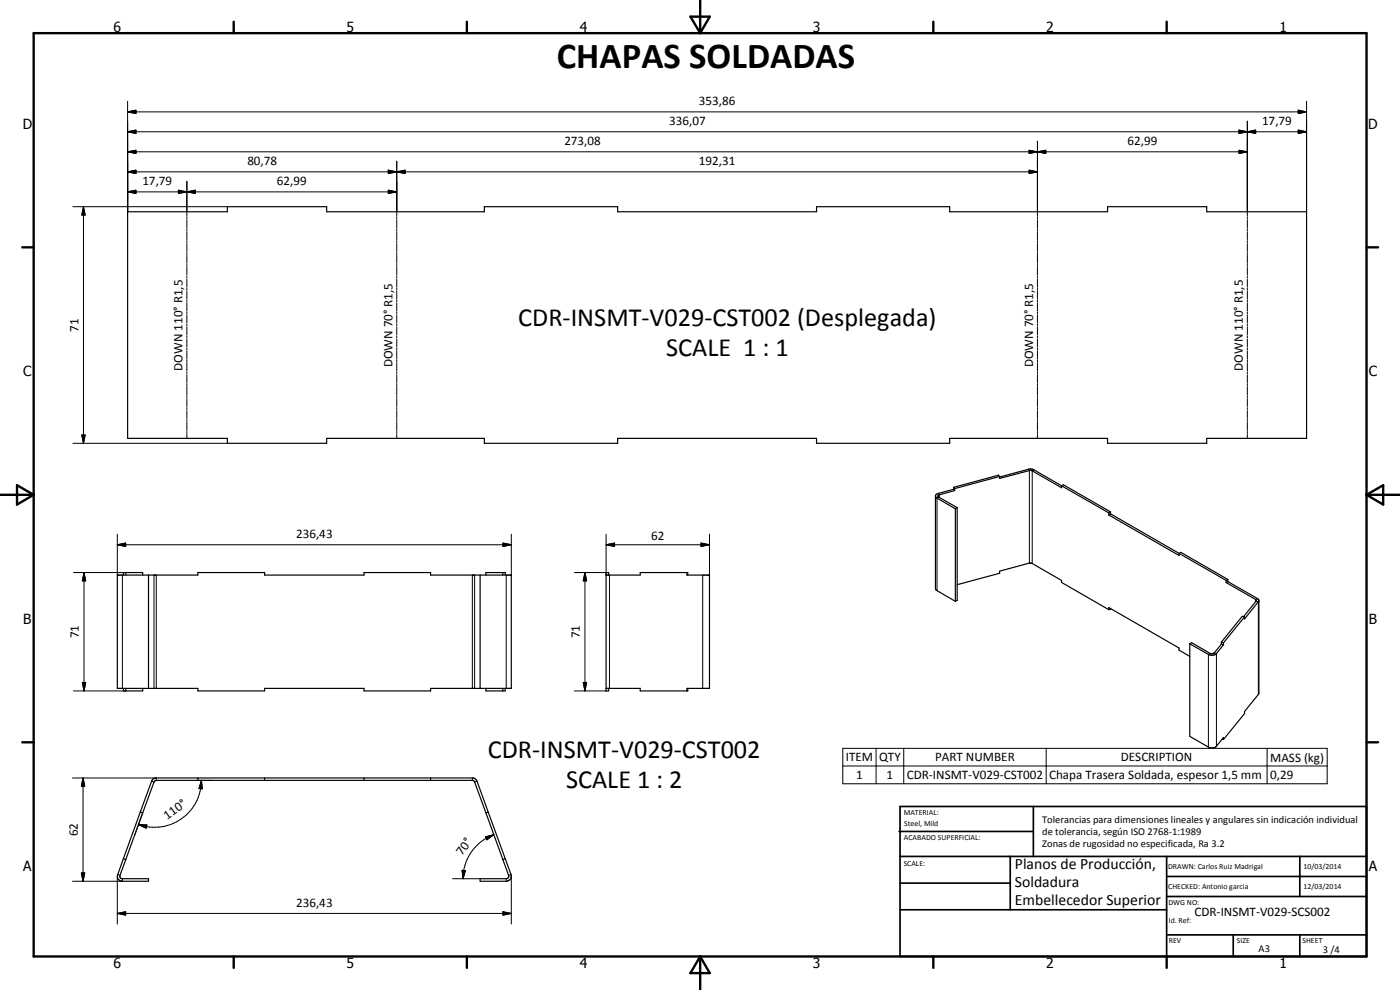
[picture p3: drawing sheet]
<svg xmlns="http://www.w3.org/2000/svg" width="420mm" height="297mm" viewBox="0 0 420 297" stroke-linecap="round" stroke-linejoin="round" font-family="sans-serif">
<g fill="none" stroke="#000" stroke-width=".35">
<path d="M38.3 63.5h29.9v-1.5h29.8v1.5h47.4v-1.5h40v1.5h59.7v-1.5h39.9v1.5h47.4v-1.5h29.8v1.5h29.9v68h-29.9v1.5h-29.8v-1.5h-47.4v1.5h-39.9v-1.5h-59.7v1.5h-40v-1.5h-47.4v1.5h-29.8v-1.5h-29.9zM280.7 148.8l.3 .5 5.7 3.4M286.2 146.2l.3 .4M286.2 146.2v.6M286.2 146.8l.3 .4M286.2 146.8l-4.6 1.2-.9 .7v27.9l.3 .5 5.7 3.3M286.5 146.6v.6M286.5 147.2l-4.7 1.3-.3 .4 5.8 3.4M286.7 152.7v27.7M287.3 152.3v27.8l-.6 .3M287.3 152.3l-.6 .4M300 143l-13.5 3.6"/>
<path d="M300 143l-.3-.4-13.5 3.6M300 143v.6l9.4-2.5 9.2 5.2v-.5M300 143.1l9.4-2.4 .9 .3 8.3 4.8M318.6 145.8l.5-.3 14.2 8.1M318.6 145.8l14.2 8.1M332.8 154.5l21.1 12.2v-.7M332.8 153.9v.6M333.3 154.2l20.6 11.8M333.3 153.6v.6M333.3 153.6l-.5 .3M333.3 154.2l-.5 .3M35.2 172.6h24.2v-.8h20v.8h29.9v-.8h19.9v.8h24.2v33.9h-24.2v.8h-19.9v-.8h-29.9v.8h-20v-.8h-24.2z"/>
<path d="M37 172.6v-.8h5.8v.8M37.7 171.8v.8M44.6 172.6v33.9M144.1 172.6v33.9M145.8 172.6v-.8h5.8v.8M150.9 171.8v.8M181.9 172.6h10.2v-.8h14.3v.8M182.7 172.6v-.8h-.8v35.5h.8v-.8M206.2 171.8v.8h6.7v33.9h-6.7v.8M287.3 175.4l12.7-3.4v-.6l9.4-2.4 9.2 5.2v.6l14.2 8.1M353.9 166l.5-.3 14.1 8.2M353.9 166l14.1 8.2"/>
<path d="M368 174.8l9 5.2v.4l-3.8 4.6M368 174.2v.6M368.5 174.5l9.3 5.5v.4l-4.3 5.3v-.6M368.5 173.9v.6M368.5 173.9l-.5 .3M368.5 174.5l-.5 .3M332.8 182.9v-.6l21.1 12.1v.7l3.2 1.8M333.3 182.6l-.5 .3M357.1 193.2l.5-.4 5.9 3.4 .9-.3 2.2-2.6M357.1 193.2l5.6 3.1a2.08 2.08 0 0 0 2.4-.2l2.1-2.6M357.1 193.2v27.7l5.6 3.3a2.08 2.08 0 0 0 2.4-.3l2.1-2.6v.6M366.6 192.7l.6 .2"/>
<path d="M366.6 192.7v.6M366.6 193.3l.6 .2M367.2 192.9v.6M373.5 185.1l-.7-.2-6.2 7.8M373.5 185.1l-6.3 7.8M377.8 180.2v27.8l-4.3 5.5v.6l-6.3 7.8M37 206.5v.8h5.8v-.8M37.7 206.5v.8M145.8 206.5v.8h5.8v-.8M150.9 206.5v.8M181.9 206.5h10.2v.8h14.3v-.8M59.4 233.4v.7"/>
<path d="M79.4 233.4v.7M109.3 233.4v.7M129.2 233.4v.7M366.8 221.8l.4 .1M37 257.6l.7 .3M42.1 243.6l.7 .3M42.1 243.6l-5.1 14M42.1 243.6l3.4-9.2 .4-.6 .7-.4h95.4l.9 .5 .3 .5 3.3 9.2M42.8 243.9l-6.8 19.2 .5 .6h8.1v.7h-7.9a1.49 1.49 0 0 1-1.4-2l1.7-4.8M42.8 243.9l3.4-9.2 .7-.6h94.9l.6 .6 3.4 9.2M145.8 243.9l5.1 14M146.5 243.6l6.9 18.8a1.54 1.54 0 0 1-1.5 2h-7.8v-.7l8.2-.1 .4-.5-.1-.5-1.7-4.7"/>
<path d="M146.5 243.6l-.7 .3M151.6 257.6l-.7 .3"/>
</g>
<g fill="none" stroke="#000" stroke-width=".3">
<path d="M38.3 39.5l2.5-.5v1zM38.3 33.6l2.5-.5v1zM38.3 30.4v33.1M38.3 39.5h353.8M38.3 33.6h353.8M371.8 39l2.5 .5-2.5 .5zM371.8 39v1l5-1v1zM374.3 39.5l2.5-.5v1zM374.3 36.4v28.3M389.6 33.1l2.5 .5-2.5 .5zM389.6 39l2.5 .5-2.5 .5zM392.1 30.4v33.1"/>
<path d="M38.3 57.6l2.5-.5v.9zM38.3 51.6l2.5-.5v1zM38.3 45.6l2.5-.5v1zM38.3 57.6h80.8M38.3 51.6h273.1M38.3 45.6h336M53.5 57.1l2.6 .5-2.6 .4zM56.1 57.6l2.5-.5v.9zM56.1 54.4v10.3M116.5 51.1l2.6 .5-2.6 .5zM116.5 57.1l2.6 .5-2.6 .4zM119.1 51.6l2.5-.5v1z"/>
<path d="M119.1 48.4v16.3M308.9 45.1l2.5 .5-2.5 .5zM308.9 51.1l2.5 .5-2.5 .5zM311.4 45.6l2.4-.5v1zM311.4 42.4v22.3M371.8 45.1l2.5 .5-2.5 .5zM21.9 62h46.3M25 62l.6 2.5h-1.1zM25 62v71M56.1 65v.6M56.1 65.9v2.4M56.1 68.6v.6"/>
<path d="M56.1 69.5v2.4M56.1 72.2v.6M56.1 73.1v2.3M56.1 75.7v.7M56.1 76.6v2.4M56.1 79.3v.6M119.1 65v.6M119.1 65.9v2.4M119.1 68.6v.6M119.1 69.5v2.4M119.1 72.2v.6M119.1 73.1v2.3"/>
<path d="M119.1 75.7v.7M119.1 76.6v2.4M119.1 79.3v.6M311.4 65v.6M311.4 65.9v2.4M311.4 68.6v.6M311.4 69.5v2.4M311.4 72.2v.6M311.4 73.1v2.3M311.4 75.7v.7M311.4 76.6v2.4M311.4 79.3v.6"/>
<path d="M374.3 65v.6M374.3 65.9v2.4M374.3 68.6v.6M374.3 69.5v2.4M374.3 72.2v.6M374.3 73.1v2.3M374.3 75.7v.7M374.3 76.6v2.4M374.3 79.3v.6M56.1 80.2v2.4M56.1 82.9v.6M56.1 83.8v2.4"/>
<path d="M56.1 86.5v.6M56.1 87.4v2.4M56.1 90.1v.6M56.1 91v2.3M56.1 93.6v.6M56.1 94.5v2.4M56.1 97.2v.6M56.1 98.1v2.4M119.1 80.2v2.4M119.1 82.9v.6M119.1 83.8v2.4M119.1 86.5v.6"/>
<path d="M119.1 87.4v2.4M119.1 90.1v.6M119.1 91v2.3M119.1 93.6v.6M119.1 94.5v2.4M119.1 97.2v.6M119.1 98.1v2.4M311.4 80.2v2.4M311.4 82.9v.6M311.4 83.8v2.4M311.4 86.5v.6M311.4 87.4v2.4"/>
<path d="M311.4 90.1v.6M311.4 91v2.3M311.4 93.6v.6M311.4 94.5v2.4M311.4 97.2v.6M311.4 98.1v2.4M374.3 80.2v2.4M374.3 82.9v.6M374.3 83.8v2.4M374.3 86.5v.6M374.3 87.4v2.4M374.3 90.1v.6"/>
<path d="M374.3 91v2.3M374.3 93.6v.6M374.3 94.5v2.4M374.3 97.2v.6M374.3 98.1v2.4M56.1 100.8v.6M56.1 101.7v2.4M56.1 104.4v.6M56.1 105.3v2.4M56.1 107.9v.7M56.1 108.8v2.5M56.1 111.5v.6"/>
<path d="M56.1 112.4v2.4M56.1 115.1v.6M56.1 116v2.4M56.1 118.7v.6M56.1 119.6v2.4M119.1 100.8v.6M119.1 101.7v2.4M119.1 104.4v.6M119.1 105.3v2.4M119.1 107.9v.7M119.1 108.8v2.5M119.1 111.5v.6"/>
<path d="M119.1 112.4v2.4M119.1 115.1v.6M119.1 116v2.4M119.1 118.7v.6M119.1 119.6v2.4M311.4 100.8v.6M311.4 101.7v2.4M311.4 104.4v.6M311.4 105.3v2.4M311.4 107.9v.7M311.4 108.8v2.5M311.4 111.5v.6"/>
<path d="M311.4 112.4v2.4M311.4 115.1v.6M311.4 116v2.4M311.4 118.7v.6M311.4 119.6v2.4M374.3 100.8v.6M374.3 101.7v2.4M374.3 104.4v.6M374.3 105.3v2.4M374.3 107.9v.7M374.3 108.8v2.5M374.3 111.5v.6"/>
<path d="M374.3 112.4v2.4M374.3 115.1v.6M374.3 116v2.4M374.3 118.7v.6M374.3 119.6v2.4M21.9 133h46.3M24.5 130.5h1.1l-.6 2.5zM56.1 122.3v.6M56.1 123.2v2.4M56.1 125.9v.5M56.1 126.7v2.5M56.1 129.5v.5"/>
<path d="M56.1 130.3v1.2M119.1 122.3v.6M119.1 123.2v2.4M119.1 125.9v.5M119.1 126.7v2.5M119.1 129.5v.5M119.1 130.3v1.2M311.4 122.3v.6M311.4 123.2v2.4M311.4 125.9v.5M311.4 126.7v2.5M311.4 129.5v.5"/>
<path d="M311.4 130.3v1.2M374.3 122.3v.6M374.3 123.2v2.4M374.3 125.9v.5M374.3 126.7v2.5M374.3 129.5v.5M374.3 130.3v1.2M281.6 148l.3 .5v.8M281.7 149.1l-.5 .3v27.8M308.6 140.8l.3 .4v27.8M310.3 141l-.5 .3v27.8M22 171.8h15.7"/>
<path d="M25.2 171.8l.5 2.5h-1zM25.2 171.8v35.5M35.2 163.4l2.5-.5v1.1zM35.2 163.4h118.2M35.2 160.3v12.3M36.7 172.6v33.9M46.2 172.6v33.9M46.9 172.6v33.9M141.8 172.6v33.9M142.4 172.6v33.9M150.9 162.9l2.5 .5-2.5 .6zM151.9 172.6v33.9"/>
<path d="M153.4 160.3v12.3M172.4 171.8h9.5M175.5 171.8l.6 2.5h-1.1zM175.5 171.8v35.5M181.9 163.4l2.5-.5v1.1zM181.9 163.4h31M181.9 160.3v12.3M182.9 172.6v33.9M210.4 162.9l2.5 .5-2.5 .6zM210.9 172.6v33.9M212.9 160.3v12.3M377.3 179.6l-.5 .3v.7"/>
<path d="M363.2 196l-.5 .3v27.9M364.4 195.9l.7 .2v27.8M377 180.4l.6 .2v27.8M22 207.3h15.7M24.7 204.8h1l-.5 2.5zM172.4 207.3h9.5M175 204.8h1.1l-.6 2.5zM21.7 233.4h25.2v.7M24.9 233.4l.5 2.5h-1zM24.9 233.4v31M45.5 234.4l.7 .3M59.4 234.1h4.2"/>
<path d="M60.4 234.1l.3 2.6-1-.1zM60.4 234.1a14.1 14.1 0 0 1-18.8 13.3M141.8 233.4v.7M143.2 234.4l-.8 .3M252.9 224.5h145.4v10.7h-145.4zM252.9 229.8h145.4M262.9 224.5v10.7M271.2 224.5v10.7M314 224.5v10.7M380.3 224.5v10.7M41.6 247.4l2.5 .1-.3 1zM42.8 243.9l-2.3 6.5"/>
<path d="M145.7 251.1l2.5-.7-2.1 1.6zM148.2 250.4a14.2 14.2 0 0 0-8.3 8.3 13.8 13.8 0 0 0-.9 5M24.4 261.9h1l-.5 2.5zM35.2 274.1l2.5-.5v1zM35.2 262.9v14.3M35.2 274.1h118.2M35.3 262.4l.7 .2M36.7 263.7v.7h-15M135.8 263.7h8.3M138.7 261.1l.9 .1-.6 2.5zM150.9 273.6l2.5 .5-2.5 .5zM151.9 263.7v.7"/>
<path d="M153.4 262.4l-.8 .2M153.4 262.9v14.3"/>
</g>
<circle cx="333.3" cy="182.6" r=".18" fill="#000"/>
<g fill="none" stroke="#000" stroke-width=".71">
<path d="M10.1 9.9h400v277.1h-400zM70.1 6.5v3.4M140.1 6.5v3.4M207.2 5h5.8l-2.9 4.9zM210.1 0v9.9M280.1 6.5v3.4M350.1 6.5v3.4M6.7 74.2h3.4M410.1 74.2h3.5M.1 148.5h10M5.1 145.6l5 2.9-5 2.9zM410.1 148.5h10"/>
<path d="M410.1 148.5l5-2.9v5.8zM6.7 222.7h3.4M410.1 222.7h3.5M70.1 287v3.4M140.1 287v3.4M210.1 287v10M210.1 287l2.9 5h-5.8zM280.1 287v3.4M350.1 287v3.4"/>
</g>
<g fill="none" stroke="#000" stroke-width=".51">
<path d="M269.8 249.5h40.3M270.1 242h140v45h-140zM270.1 257h140M303.2 257v16M310.1 242v15M350.1 257v30M390.1 257v12M270.1 265h33.1M270.1 273h80M350.1 269h60M350.1 263h60M350.1 280.5h60"/>
<path d="M370.1 280.5v6.5M390.1 280.5v6.5"/>
</g>
<g fill="#000">
<path d="M38.3 39.5l2.5-.5v1zM38.3 33.6l2.5-.5v1zM374.3 39.5l2.5-.5v1zM389.6 33.1l2.5 .5-2.5 .5zM38.3 57.6l2.5-.5v.9zM38.3 51.6l2.5-.5v1zM38.3 45.6l2.5-.5v1zM53.5 57.1l2.6 .5-2.6 .4zM56.1 57.6l2.5-.5v.9zM116.5 51.1l2.6 .5-2.6 .5zM116.5 57.1l2.6 .5-2.6 .4zM119.1 51.6l2.5-.5v1z"/>
<path d="M308.9 45.1l2.5 .5-2.5 .5zM308.9 51.1l2.5 .5-2.5 .5zM311.4 45.6l2.4-.5v1zM371.8 39l2.5 .5-2.5 .5zM371.8 45.1l2.5 .5-2.5 .5zM389.6 39l2.5 .5-2.5 .5zM25 62l.6 2.5h-1.1zM24.5 130.5h1.1l-.6 2.5zM25.2 171.8l.5 2.5h-1zM35.2 163.4l2.5-.5v1.1zM150.9 162.9l2.5 .5-2.5 .6zM175.5 171.8l.6 2.5h-1.1z"/>
<path d="M181.9 163.4l2.5-.5v1.1zM210.4 162.9l2.5 .5-2.5 .6zM24.7 204.8h1l-.5 2.5zM175 204.8h1.1l-.6 2.5zM24.9 233.4l.5 2.5h-1zM60.4 234.1l.3 2.6-1-.1zM41.6 247.4l2.5 .1-.3 1zM145.7 251.1l2.5-.7-2.1 1.6zM24.4 261.9h1l-.5 2.5zM35.2 274.1l2.5-.5v1zM138.7 261.1l.9 .1-.6 2.5zM150.9 273.6l2.5 .5-2.5 .5z"/>
</g>
<text font-size="11" x="167.1" y="20.3">CHAPAS SOLDADAS</text>
<g font-size="7.9">
<text x="155.5" y="97.9">CDR-INSMT-V029-CST002 (Desplegada)</text>
<text x="200" y="106.9">SCALE 1 : 1</text>
<text x="146.4" y="227.4">CDR-INSMT-V029-CST002</text>
<text x="169.9" y="236.3">SCALE 1 : 2</text>
</g>
<g font-size="4.7">
<text x="304.6" y="260.8">Planos de Producción,</text>
<text x="304.6" y="266.2">Soldadura</text>
<text x="304.6" y="271.6">Embellecedor Superior</text>
</g>
<g font-size="4.2">
<text x="34" y="9.6">6</text>
<text x="104" y="9.6">5</text>
<text x="174" y="9.6">4</text>
<text x="244" y="9.6">3</text>
<text x="314" y="9.6">2</text>
<text x="384" y="9.6">1</text>
<text x="6.8" y="38.7">D</text>
<text x="410.6" y="38.7">D</text>
<text x="7" y="112.9">C</text>
<text x="410.8" y="112.9">C</text>
<text x="7" y="187.1">B</text>
<text x="410.8" y="187.1">B</text>
<text x="7" y="261.4">A</text>
<text x="410.8" y="261.4">A</text>
<text x="34" y="290.4">6</text>
<text x="104" y="290.4">5</text>
<text x="174" y="290.4">4</text>
<text x="244" y="290.4">3</text>
<text x="314" y="290.4">2</text>
<text x="384" y="290.4">1</text>
</g>
<g font-size="3.9">
<text x="209.7" y="31.5">353,86</text>
<text x="200.9" y="37.5">336,07</text>
<text x="378.8" y="37.5">17,79</text>
<text x="169.4" y="43.5">273,08</text>
<text x="338.4" y="43.5">62,99</text>
<text x="74.2" y="49.5">80,78</text>
<text x="209.7" y="49.5">192,31</text>
<text x="42.7" y="55.5">17,79</text>
<text x="83.1" y="55.5">62,99</text>
<text x="23.5" y="99.5" transform="rotate(-90 23.5 99.5)">71</text>
<text x="54.8" y="111.2" transform="rotate(-90 54.8 111.2)">DOWN 110° R1,5</text>
<text x="117.8" y="110.2" transform="rotate(-90 117.8 110.2)">DOWN 70° R1,5</text>
<text x="310" y="110.2" transform="rotate(-90 310 110.2)">DOWN 70° R1,5</text>
<text x="373" y="111.2" transform="rotate(-90 373 111.2)">DOWN 110° R1,5</text>
<text x="88.9" y="161.4">236,43</text>
<text x="195.4" y="161.9">62</text>
<text x="23.7" y="191.6" transform="rotate(-90 23.7 191.6)">71</text>
<text x="174" y="191.6" transform="rotate(-90 174 191.6)">71</text>
<text x="253.8" y="228.5">ITEM</text>
<text x="256.9" y="233.8">1</text>
<text x="263.9" y="228.5">QTY</text>
<text x="266.1" y="233.8">1</text>
<text x="272.1" y="233.8">CDR-INSMT-V029-CST002</text>
<text x="280.7" y="228.5">PART NUMBER</text>
<text x="314.9" y="233.8">Chapa Trasera Soldada, espesor 1,5 mm</text>
<text x="336.4" y="228.5">DESCRIPTION</text>
<text x="381.2" y="228.6">MASS (kg)</text>
<text x="381.2" y="233.8">0,29</text>
<text x="50.2" y="245.9" transform="rotate(-35 50.2 245.9)">110°</text>
<text x="23.4" y="250.9" transform="rotate(-90 23.4 250.9)">62</text>
<text x="138.7" y="256.9" transform="rotate(-55 138.7 256.9)">70°</text>
<text x="88.9" y="272">236,43</text>
<text x="358.5" y="275">CDR-INSMT-V029-SCS002</text>
</g>
<g font-size="3.1">
<text x="312.7" y="246.8">Tolerancias para dimensiones lineales y angulares sin indicación individual</text>
<text x="312.7" y="250.4">de tolerancia, según ISO 2768-1:1989</text>
<text x="312.7" y="254">Zonas de rugosidad no especificada, Ra 3.2</text>
<text x="377.7" y="285.6">A3</text>
<text x="397" y="285.9">3 /4</text>
</g>
<g font-size="2.4">
<text x="271.2" y="244.4">MATERIAL:</text>
<text x="271.3" y="252">ACABADO SUPERFICIAL:</text>
<text x="271.4" y="247.9">Steel, Mild</text>
<text x="271.2" y="259.7">SCALE:</text>
<text x="350.6" y="260.8">DRAWN: Carlos Ruiz Madrigal</text>
<text x="391.2" y="260.6">10/03/2014</text>
<text x="350.6" y="266.8">CHECKED: Antonio garcia</text>
<text x="391.2" y="266.7">12/03/2014</text>
<text x="350.6" y="271.4">DWG NO:</text>
<text x="350.8" y="276.9">Id. Ref:</text>
<text x="350.8" y="282.8">REV</text>
<text x="371.2" y="282.9">SIZE</text>
<text x="390.9" y="282.9">SHEET</text>
</g>
</svg>
